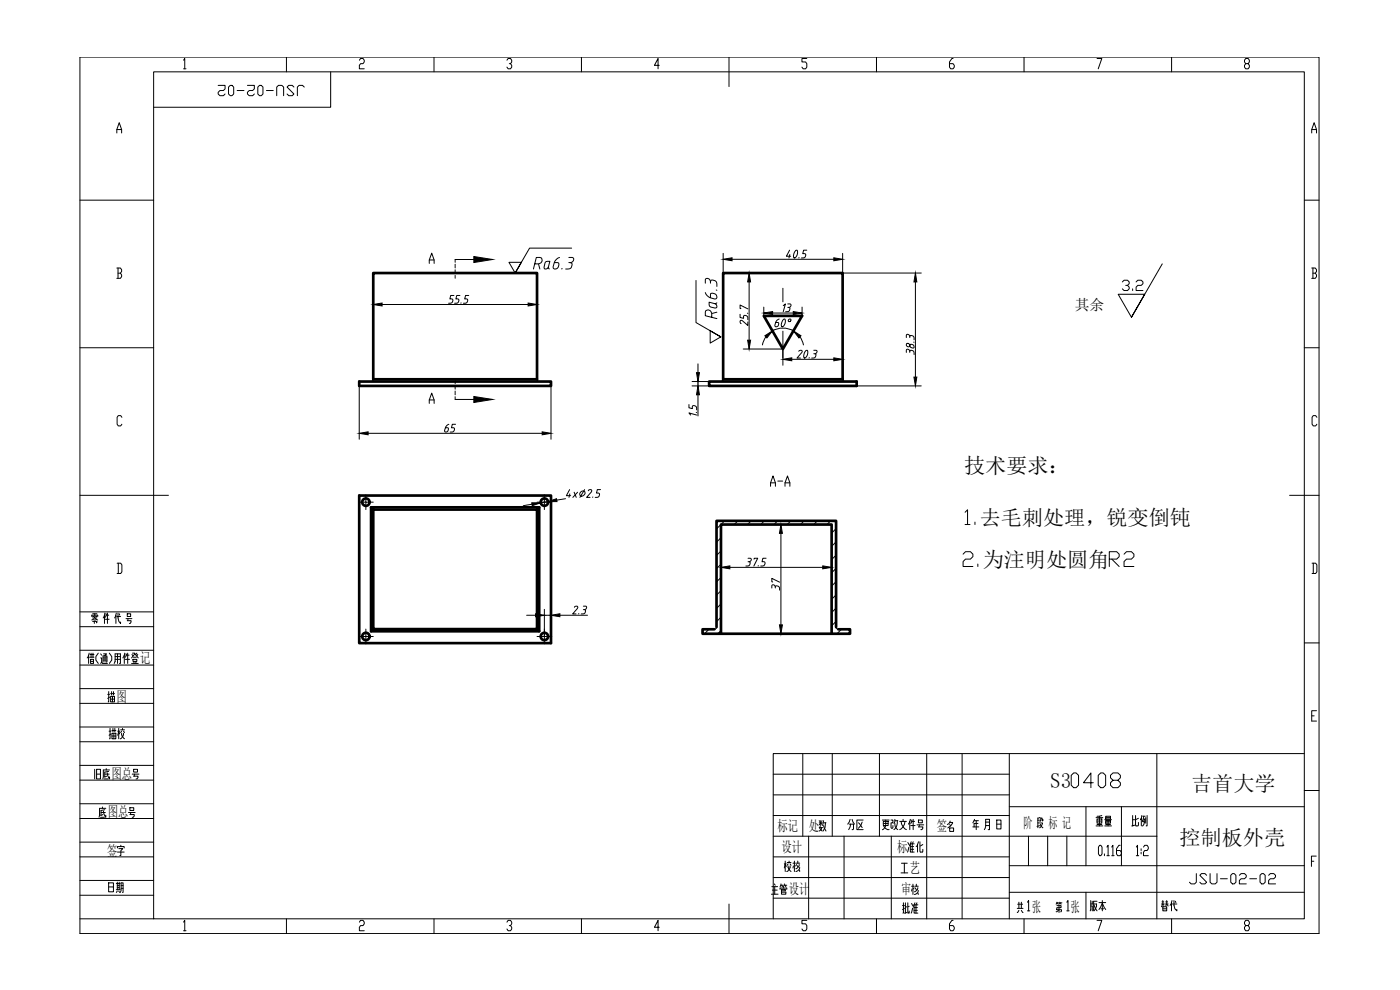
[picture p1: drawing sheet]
<svg xmlns="http://www.w3.org/2000/svg" width="420mm" height="297mm" viewBox="0 0 420 297" stroke-linecap="round" stroke-linejoin="round" font-family="sans-serif">
<!-- layer: 5 -->
<g fill="none" stroke="#000" stroke-width=".3">
<path d="M86 17.1v4.5M130.2 17.1v4.5M174.5 17.1v4.5M218.8 17.1v8.9M263 17.1v4.5M307.3 17.1v4.5M351.6 17.1v4.5M99.2 21.6v10.6h-53.1M24 60.1h22.1M391.4 60.1h4.5M24 104.3h22.1M391.4 104.3h4.5"/>
<path d="M24 148.6h26.6M387 148.6h8.9M391.4 192.9h4.5M391.4 226.1h-159.3v49.6M391.4 237.2h4.5M24 275.7h367.4v-254.1h-345.3v254.1M86 275.7v4.4M130.2 275.7v4.4M174.5 275.7v4.4M218.8 271.3v8.8M263 275.7v4.4M307.3 275.7v4.4"/>
<path d="M351.6 275.7v4.4"/>
</g>
<!-- layer: 9 -->
<path d="M24 17.1h371.9v263h-371.9z" fill="none" stroke="#000" stroke-width=".3"/>
<!-- layer: 10 -->
<g fill="none" stroke="#000" stroke-width=".3">
<path d="M55.1 18.1l.3-.5v3M107.9 18.1l.3-.5h.8l.3 .5v.5l-.3 .5h-.8l-.3 .5v1h1.4M152.1 18.1l.4-.5h.7l.4 .5v.5l-.4 .5h-.3M153.2 19.1l.4 .5v.5l-.4 .5h-.7l-.4-.5M197.9 19.6h-1.5l1.1-2v3M242.1 17.6h-1.4v1h1.1l.3 .5v1l-.3 .5h-.8l-.3-.5M286 17.6h-.3l-.7 1v1.5l.3 .5h.7l.4-.5v-.5l-.4-.5h-1M329.2 17.6h1.5l-1.1 3M373.9 19.1l-.4-.5v-.5l.4-.5h.7l.4 .5v.5l-.4 .5h-.7l-.4 .5v.5l.4 .5h.7l.4-.5v-.5l-.4-.5M35.1 39.9v-1l.7-2.1 .7 2.1v1M35.1 38.9h1.4M55.1 20.6h.7"/>
<path d="M393.7 39.9v-1l.7-2.1 .7 2.1v1M393.7 38.9h1.4M35.1 80.4h1l.4 .5v.6l-.4 .5M35.4 82h.7l.4 .5v.5l-.4 .5h-1M35.4 80.4v3.1M393.7 80.4h1l.4 .5v.6l-.4 .5M394 82h.7l.4 .5v.5l-.4 .5h-1M394 80.4v3.1M36.6 125.2l-.4-.5h-.7l-.4 .5v2.1l.4 .5h.7l.4-.5M395.2 125.2l-.3-.5h-.8l-.3 .5v2.1l.3 .5h.8l.3-.5M109.8 148.5v2.2h-2.2M112 150.7h-2.2v2.2"/>
<path d="M163.4 148.5v2.2h-2.2M165.6 150.7h-2.2v2.2M217.5 156.3l-2.5 2.4M221.5 156.3l-1.2 1.1M225.4 156.3l-1.1 1.1M229.4 156.3l-1.1 1.1M233.4 156.3l-1.1 1.1M237.3 156.3l-1.1 1.1M241.3 156.3l-1.1 1.1M245.3 156.3l-1.1 1.1M249.3 156.3l-1.1 1.1M250.9 158.6l-1.3 1.3"/>
<path d="M35.1 169h1.1l.4 .5v2.1l-.4 .5h-1.1M35.5 169v3.1M216.4 161.3l-1.4 1.4M216.4 165.3l-1.4 1.4M216.4 169.3l-1.4 1.3M216.4 173.3l-1.4 1.3M216.4 177.2l-1.4 1.4M250.9 162.6l-1.3 1.3M250.9 166.6l-1.3 1.3M250.9 170.5l-1.3 1.4M250.9 174.5l-1.3 1.3M250.9 178.5l-1.3 1.3"/>
<path d="M393.8 169h1.1l.3 .5v2.1l-.3 .5h-1.1M394.1 169v3.1M24 199.5h22.1M24 195.1h22.1M24 188h22.1M24 183.6h22.1M26.6 196.6v2.5M26.7 196l-.5 1.4M26.9 197.2h1.3M27 196.4h1.2M27.2 197.8h.9v1.3h-.9zM27.2 198.4h.9"/>
<path d="M27.3 196v1.2M27.5 186l.6-.2 .3-.6 .4 .6 .5 .2M27.5 185v-.4h1.8v.4M27.8 186.4h1.3l-.2 .4M27.8 185.4h.3M27.8 185h.4M27.8 184.2h1.3M27.9 196v1.2M28.2 186h.5M28.3 186.4v.7M28.4 184.2v1M28.7 185h.4"/>
<path d="M28.8 185.4h.3M29.5 196l-.7 1v1l.7 1.1M30.2 197.4h.3v1.3l-.3 .4M30.2 196.2l.3 .4M30.5 198.7l.3 .4h1.4M30.9 198.7v-1.9h1.2l-.2 1.9M30.9 197.4h1.2M30.9 198h1.2M31.1 196.2h.8l-.4 .6v1.9M31.4 184.6v2.5M31.4 196.6l.1 .2M31.5 183.9l-.5 1.5"/>
<path d="M31.6 185.8h1.2M31.9 184.6l-.3 .6M31.9 184.2v.4h.7M32.2 183.9v3.2M32.8 196l.7 1v1l-.7 1.1M34.3 199.1l.3-.7v-2.2h1.5v2.9h-.2M34.6 197.8h1.5M34.6 197h1.5M34.8 184.6v2.5M34.9 183.9l-.5 1.5M35 185h1.2M35.3 196.2v2.9"/>
<path d="M35.4 183.9l.3 2.5 .5 .7v-.5M35.8 184.2l.1 .4M37.3 196.6v2.5M37.5 196l-.6 1.4M37.6 197.8h1.3M37.8 185.6h1.8M37.9 196.6l-.3 .6M37.9 196.2v.4h.8M38.2 184.2h1v.8h-1zM38.2 186.2h1.1l-.2 .9h-.3M38.3 196v3.1M38.4 185.6l-.1 .6"/>
<path d="M39.5 199.1h2M39.6 196.4l.3 .4M39.8 196h.7v.2l-1 1.2M39.9 197.8h1.2v.6h-1.2zM40.1 197.2h.8M40.2 198.4v.7M40.5 196.2l1 1.2M40.8 198.4v.7M41.1 196l-.3 .4M41.3 196.4l-.2 .4M109.8 188.8v2.2h-2.2M112 191h-2.2v2.2"/>
<path d="M163.4 188.8v2.2h-2.2M165.6 191h-2.2v2.2M212.8 188.8l-1.4 1.3M216.4 181.2l-1.4 1.3M216.4 185.2l-1.4 1.3M216.4 189.2l-1 .9M250.9 182.5l-1.3 1.3M250.9 186.4l-1.3 1.4M252.5 188.8l-1.3 1.3M24 211h22.1M24 206.6h22.1M24 218.1h22.1"/>
<path d="M393.7 214.8h.7M395.1 213.2h-1.4v3.2h1.4M24 222.6h22.1M24 234.1h22.1M24 229.6h22.1M232.1 232.3h70.8M232.1 238.5h70.8M240.9 226.1v24.8M249.8 226.1v24.8M263.9 226.1v24.8M278.1 226.1v49.6M288.7 226.1v49.6"/>
<path d="M302.9 226.1v49.6M347.2 226.1v49.6M24 245.6h22.1M24 241.2h22.1M24 257.1h22.1M24 252.7h22.1M35.2 254.4v-.4h2.1v.4M35.2 255.7h2.1M35.7 254.6h1.1l-.5 .7v1.4h-.3M36.3 253.6v.4M232.1 257.1h70.8M232.1 244.7h70.8"/>
<path d="M232.1 250.9h115.1M242.7 250.9v24.8M245.9 246.9h.8M245.9 248.3h1M245.9 246.2l.1 .3M246.2 247.9l-.2 .6 .7 .9M246.3 246.2v1.5M246.6 247.3l-.3-.4-.4 .6M246.6 248.3l-.1 .6-.6 .5M246.7 246.2l-.1 .3M247.2 247.7l.7 1.7M247.2 246.9h.7"/>
<path d="M247.2 246.2l-.3 1.5M247.7 246.9l-.1 1.4-.6 1.1M253.3 250.9v24.8M267.5 250.9v24.8M285 246.8h.9v.2l-.6 .8-.9 .6M285 248.4h1.2v1.1h-1.2zM285 247.4l.3 .4M285.2 246.3l-.5 .9-.4 .2M292 248.1h1.8M292.3 246.2h1.3M292.5 245.8l-.5 1.1M293 246.2v2.7"/>
<path d="M293.5 247.1h-1.2v1M295.4 248.9l.4-1v-2.1h1.2v3.1h-.4M295.8 246.7h1.2M295.8 247.7h1.2M299.1 246h1.3v2.7h-1.3zM299.1 247.3h1.3M302.9 242h88.5M302.9 259.7h88.5M311.5 246.1h.5M311.5 246.9h.5M312 247.7l-.8 .2M312.1 245.3l-.6 .2v2.9"/>
<path d="M312.2 246.9h.7v.2l-.4 .8-.5 .5M312.2 247.3l.8 1.1M313 245.9v.4h-.3v-.8h-.3l-.3 1M325.9 242v17.7M330 253.6h.4l.3 .6v2l-.3 .5h-.4l-.3-.5v-2zM331.5 256.2v.5M332.2 254.2l.4-.6v3.1M332.2 256.7h.7M333.6 254.2l.4-.6v3.1M333.6 256.7h.8M336.2 253.6h-.4l-.7 1.1v1.5l.3 .5h.8l.3-.5v-.5l-.3-.5h-1.1M336.6 242v17.7"/>
<path d="M341 254.2l.4-.6v3.1M341 256.7h.7M342.5 254.7v.5M342.5 255.7v.5M343.2 254.2l.3-.6h.8l.3 .6v.5l-.3 .5h-.8l-.3 .5v1h1.4M393.6 258.4h.7M395 256.9h-1.4v3.1M24 264.2h22.1M24 268.6h22.1M55.1 276.7l.3-.6v3.2M55.1 279.3h.7M107.9 276.7l.3-.6h.8l.3 .6v.5l-.3 .5h-.8l-.3 .5v1.1h1.4"/>
<path d="M152.1 276.7l.4-.6h.7l.4 .6v.5l-.4 .5h-.3M153.2 277.7l.4 .5v.5l-.4 .6h-.7l-.4-.6M197.9 278.2h-1.5l1.1-2.1v3.2M231.5 268.3h2M231.6 266h1.8M231.8 267.1h1.4M232.1 263.3h70.8M232.1 269.5h70.8M232.4 265.2l.2 .4M232.5 266v2.3M234.1 266.9v-.4h2v.4M234.4 265.2l-.3 .8"/>
<path d="M234.4 265.6h.6M234.5 267.3h1.2v-.4h-1.2v1.4h1.3v-.6h-1.3M234.7 265.6l.1 .4M235.1 266.2v.3M235.4 265.2l-.3 .8M235.4 265.6h.7M235.7 265.6l.1 .4M242.1 276.1h-1.4v1.1h1.1l.3 .5v1l-.3 .6h-.8l-.3-.6M273.6 265.9h.7M273.7 266.7l-.1 .7M274 265.3v3.1M274.1 266.5l.2 .2"/>
<path d="M274.6 266.3l.4 .6M274.6 265.9h1M275 265.3v.6M275.4 266.3a1.21 1.21 0 0 1-1 1.3M275.6 267.2a1.14 1.14 0 0 1-1.2 1.2M286 276.1h-.3l-.7 1.1v1.5l.3 .6h.7l.4-.6v-.5l-.4-.5h-1M302.9 267.7h88.5M329.2 276.1h1.5l-1.1 3.2M373.9 277.7l-.4-.5v-.5l.4-.6h.7l.4 .6v.5l-.4 .5h-.7l-.4 .5v.5l.4 .6h.7l.4-.6v-.5l-.4-.5"/>
</g>
<!-- layer: SLD-0 -->
<path d="M308.7 250.9v8.8M314.4 250.9v8.8M320.2 250.9v8.8" fill="none" stroke="#000" stroke-width=".3"/>
<!-- layer: 0 -->
<g fill="none" stroke="#000" stroke-width=".8">
<path d="M112 81.9h49.2v31.9h-49.2zM217 81.9h35.9v31.9h-35.9zM229.2 94.8h11.5l-5.7 9.9zM107.8 114.5h57.6v1.3h-57.6zM212.8 114.5h44.3v1.3h-44.3zM107.8 148.7h57.6v44.3h-57.6zM111.4 152.2v37.2M112 152.9h49.2v35.9h-49.2zM112 152.9l-.6-.7h50.4l-.6 .7M161.8 152.2v37.2M112 188.8l-.6 .6h50.4l-.6-.6M214.4 188.8h-3.6v1.3h5.6v-32.7h33.2v32.7h5.5v-1.3h-3.5"/>
<path d="M215 188.2v-31.9h35.9v31.9M216.4 190.1h33.2"/>
<circle cx="109.8" cy="150.7" r="1.11"/>
<circle cx="163.4" cy="150.7" r="1.11"/>
<circle cx="109.8" cy="191" r="1.11"/>
<circle cx="163.4" cy="191" r="1.11"/>
</g>
<g fill="none" stroke="#000" stroke-width=".3">
<path d="M128.8 79v-1l.8-2 .7 2v1M128.8 78h1.5M136.6 79.3v1.1M147.8 77.9h-11.2v.8M136.6 80.9v1.2M136.6 82.6v.9M112 113.8l-.2 .5-.4 .2M136.6 114.2v.9M136.6 115.6v1.2M136.6 117.3v1.2M136.6 119v.9h11.2M161.2 113.8l.2 .5 .4 .2"/>
<path d="M217.1 113.8l-.2 .5-.5 .2M252.9 113.8l.2 .5 .5 .2M128.8 121v-1l.8-2.1 .7 2.1v1M128.8 120h1.5M289.6 153.7l.8-.7v4.4M289.6 157.4h1.5M292.6 156.6v.8M289 166.3l.8-.8h1.4l.8 .8v.7l-.8 .8h-1.4l-.8 .7v1.5h3M293.5 169.2v.8M332.9 167.8h2.2l.8-.8v-.7l-.8-.8h-2.2v4.5M333.7 167.8l2.2 2.2M337.3 166.3l.8-.8h1.5l.7 .8v.7l-.7 .8h-1.5l-.8 .7v1.5h3"/>
<path d="M215.1 188.1l-.2 .5-.5 .2M250.9 188.1l.2 .5 .5 .2"/>
</g>
<path d="M142.2 77l5.6 .9-5.6 .9zM142.2 119l5.6 .9-5.6 .9z" fill="#000" stroke="#000" stroke-width=".3"/>
<g fill="none" stroke="#000" stroke-width=".3">
<path d="M171.6 74.5h-12.7l-4.3 7.4 1.9-3.2h-3.8l1.9 3.2M217 76v5.9M219.7 77.8h30.5M237 75.1l-1 1.8h1.3M237 76.4l-.2 1M238.7 75.3l.3-.2a1.58 1.58 0 0 1-.3 2.2l-.3 .1a1.49 1.49 0 0 1 .3-2.1zM239.8 77.3l-.1 .1M242.1 75.1h-.9l-.3 1h.7l.2 .5-.4 .7-.9 .1M252.9 76v5.9h23.6M348.8 79.2l-9.2 16 3.9-6.9h-7.9l4 6.9M112 81.9v11.2M114.7 91.4h43.8"/>
<path d="M136.2 88.7h-.9l-.3 1h.7l.2 .5-.2 .6-1.1 .2M138 88.7h-.9l-.3 1h.7l.2 .5-.4 .7-.9 .1M138.4 90.9l-.1 .1M140.7 88.7h-1l-.2 1h.6l.3 .5-.5 .7-.8 .1M161.2 81.9v11.2M208.9 84.1v12.7l7.4 4.3-3.2-1.9v3.7l3.2-1.8M222.1 94.3v1l1 .2v-.6l.6-.3 .7 .5v.8M222.4 92.6l-.3-.1v-1l2.3 1.2M223.1 81.9h4.7M224.3 94h.1M224.4 96.6v1l-1.5-1.3-.5-.2-.3 .5 .3 .5M224.8 84.6v17.5"/>
<path d="M229.2 92.1v2.7M231.8 99.3a6.3 6.3 0 0 1 6.3 0M231.9 93.9h6.2M233.8 95.7l-.3 .1a2.16 2.16 0 0 0-.9 2.1l.4 .2 .5-.2 .2-.7-.1-.4h-.7M235.1 91.7l.6-.5-.6 2.3M235.1 95.9l.3-.2a1.58 1.58 0 0 1-.4 2.3l-.2 .1a1.45 1.45 0 0 1 .3-2.2zM236.4 92.2l.6 .2-.1 .7a.94 .94 0 0 1-1.1 .4M236.4 91.2h.7a.57 .57 0 0 1 .3 .7 .57 .57 0 0 1-.6 .3M240.7 92.1v2.7M274.7 84.6v28.5M107.8 115.8v16M165.4 115.8v16"/>
<path d="M207.7 115.8h8.7M207.7 114.5h8.7M209.5 109.2v2.6M209.5 114.5v1.3M209.5 118.5v6.3M223.1 104.7h11.9v4.9M229.9 101.1l-1.1 2.4M237.6 107.8h12.6M239.7 105.4l.5-.3 .6 .3-1.6 2h1M240.1 101.1l1 2.4M241.8 105.3l.3-.2a1.56 1.56 0 0 1-.4 2.3h-.2a1.5 1.5 0 0 1 .3-2.1zM242.9 107.3l-.1 .1"/>
<path d="M244.2 106.1l.6 .2 .1 .3a.92 .92 0 0 1-1.3 .8M244.2 105.1h.7a.57 .57 0 0 1 .3 .7 .57 .57 0 0 1-.6 .3M252.9 115.8h23.6M252.9 104.7v4.9M272.2 103a.59 .59 0 0 0 .2 1 .59 .59 0 0 0 .8-.6 .75 .75 0 0 1 .9 .1 .75 .75 0 0 1 .1 .9 1.01 1.01 0 0 1-1.3-1.1zM273 105.7l.2-.5h.7a.94 .94 0 0 1 .4 1.2M273 105.4a.57 .57 0 0 0-.3-.6 .57 .57 0 0 0-.7 .2v.7M273 101.3l.2-.6 .7 .1a.94 .94 0 0 1 .4 1.1M273 101a.57 .57 0 0 0-.3-.6 .57 .57 0 0 0-.7 .2v.7M274.2 102.6l.1 .1M110.5 130h52.2M134.7 127.3l-.3 .1a2.28 2.28 0 0 0-.9 2.1l.2 .1a.76 .76 0 0 0 .8-.4 .76 .76 0 0 0-.2-.9h-.5"/>
<path d="M136.7 127.3h-1l-.2 1h.6l.3 .5-.5 .8h-.8M206.8 121.4v1l1 .2v-.7l.5-.2 .7 .4 .1 .9M207.3 124.5l-.5-.6 2.3 .6M208.9 123.7l.2 .1M159.7 151.3l-2.7 .4M164.5 150.5l-2.2 .4M169.7 149.6l-2.6 .5M170.9 146.9l-.9 1.8h1.3M171 148.2l-.2 1M172.3 147.7l.6 1.5M173.3 147.7l-1.4 1.5M174.2 147.7l.4-.3a.68 .68 0 0 1 1 .3 .68 .68 0 0 1-.4 .9 .67 .67 0 0 1-1 .1 .67 .67 0 0 1 0-1z"/>
<path d="M175.5 146.9l-1.5 2.3M176.6 147.2l.5-.3 .5 .3-.2 .5-1.3 1.5h1M177.9 149.1l-.1 .1M180.2 146.9h-.9l-.3 1h.7l.2 .5-.2 .6-1.1 .2M224.1 157.4h12M216.4 168.5v6.8M219 170.2h27.9M224.5 168.5l.6 .2-.1 .7a.94 .94 0 0 1-1.2 .4M224.5 167.5h.7a.56 .56 0 0 1 .2 .7 .56 .56 0 0 1-.6 .3M226.3 167.8l.1-.3h1l-1.2 2.3M227.6 169.7l-.1 .1M229.9 167.5h-1l-.2 1h.6l.3 .6-.5 .7h-.8"/>
<path d="M231.9 174.6l-.3-.1v-1l2.4 1.2M232.7 176.4l.1-.6 .8 .1 .3 .3 .1 .9M232.7 176.1a.57 .57 0 0 0-.4-.6 .57 .57 0 0 0-.7 .2v.7M234.4 160v27.5M249.6 168.5v5.3M158.1 184.6h2.6M163.4 182.8v8.2M163.4 184.6h2M165.4 182.8v7.2M168 184.6h8.3M172.4 182.2l.5-.3 .5 .2-.2 .6-1.3 1.5h1M173.7 184.1v.1"/>
<path d="M175.1 182.9l.6 .1-.1 .8-.3 .3-.9 .1M175.1 181.9h.7a.57 .57 0 0 1 .2 .7 .57 .57 0 0 1-.6 .3M224.1 190.1h12"/>
<circle cx="236.9" cy="96.1" r=".43"/>
</g>
<g fill="#000" stroke="#000" stroke-width=".3">
<path d="M217 77.8l2.7-.4v.8zM250.2 77.4l2.7 .4-2.7 .4zM112 91.4l2.7-.5v.9zM158.5 90.9l2.7 .5-2.7 .4zM224.8 81.9l.5 2.7h-.9zM229.2 93.9l2.7-.4v.9zM238.1 93.5l2.6 .4-2.6 .5zM274.7 81.9l.5 2.7h-.9zM209 111.8h.9l-.4 2.7zM209.5 115.8l.4 2.7h-.9zM224.4 102.1h.9l-.5 2.6zM229.6 100.7l2.2-1.4-1.6 2.1z"/>
<path d="M235 107.8l2.6-.4v.9zM238.1 99.3l2.3 1.4-.6 .7zM250.2 107.4l2.7 .4-2.7 .5zM274.3 113.1h.9l-.5 2.7zM107.8 130l2.7-.4v.9zM162.7 129.6l2.7 .4-2.7 .5zM159.6 150.9h2.7l-2.6 .8zM164.5 150.5l2.5-.9 .2 .9zM216.4 170.2l2.6-.4v.9zM234.4 157.4l.4 2.6h-.9zM246.9 169.8l2.7 .4-2.7 .5zM160.7 184.2l2.7 .4-2.7 .4z"/>
<path d="M165.4 184.6l2.6-.4v.8zM233.9 187.5h.9l-.4 2.6z"/>
</g>
<path d="M235 86.5v4.1M235 99.4v8" fill="none" stroke="#000" stroke-width=".3"/>
<text font-size="7.9" x="320.3" y="237.4">0408</text>
<text font-size="7.1" x="158.7" y="81.8">Ra6.3</text>
<g font-size="6.6">
<text x="64.2" y="30">JSU-02-02</text>
<text x="335.5" y="88.5">3.2</text>
<text x="215.9" y="96.7" transform="rotate(-90 215.9 96.7)">Ra6.3</text>
<text x="230" y="147.1">A-A</text>
<text x="31.4" y="223">描校</text>
<text x="27.2" y="234.9">旧底图总号号</text>
<text x="28.6" y="246.6">底图总号号</text>
<text x="253.3" y="250.1">分区</text>
<text x="263.5" y="250.1">更改文件号</text>
<text x="327.7" y="249.1">重量</text>
<text x="338.3" y="249.1">比例</text>
<text x="270.9" y="256.8">准化</text>
<text x="234.2" y="262.8">校核</text>
<text x="31.4" y="269.2">日期</text>
<text x="355.6" y="266.3">JSU-02-02</text>
<text x="269.5" y="275.2">批准</text>
<text x="326" y="274.5">版本</text>
<text x="347.5" y="274.5">替代</text>
</g>
<g font-size="6.3">
<text x="289.4" y="141.8">技术要求：</text>
<text x="294.1" y="157.4">去毛刺处理，锐变倒钝</text>
<text x="294.9" y="170">为注明处圆角</text>
<text x="315.2" y="236.3">S3</text>
<text x="357.5" y="237.3">吉首大学</text>
<text x="354" y="253.4">控制板外壳</text>
</g>
<g font-size="5.3">
<text x="35.3" y="211.7" transform="rotate(-90 35.3 211.7)">描图</text>
<text x="273.4" y="263.2" transform="rotate(-90 273.4 263.2)">工艺</text>
</g>
<g font-size="4.9">
<text x="308" y="275.2" transform="rotate(-90 308 275.2)">共 张</text>
<text x="319.6" y="275.2" transform="rotate(-90 319.6 275.2)">第 张</text>
</g>
<g font-size="4.4">
<text x="322.5" y="93.1">其余</text>
<text x="42.1" y="199.1">记</text>
<text x="34.9" y="210.6">图</text>
<text x="33.5" y="233.7">图总</text>
<text x="32.3" y="245.2">图总</text>
<text x="233.3" y="249.5">标记</text>
<text x="242.8" y="249.4">处</text>
<text x="281.2" y="249.5">签</text>
<text x="307.1" y="248.4">阶</text>
<text x="314.6" y="248.4">标 记</text>
<text x="32.1" y="256.7">签</text>
<text x="234.6" y="255.6">设计</text>
<text x="269.2" y="255.7">标</text>
<text x="273" y="261.9">艺</text>
<text x="236.7" y="268.3">设计</text>
<text x="270.5" y="268.4">审</text>
<text x="309.8" y="273.8">张</text>
<text x="321.4" y="273.8">张</text>
</g>
</svg>
